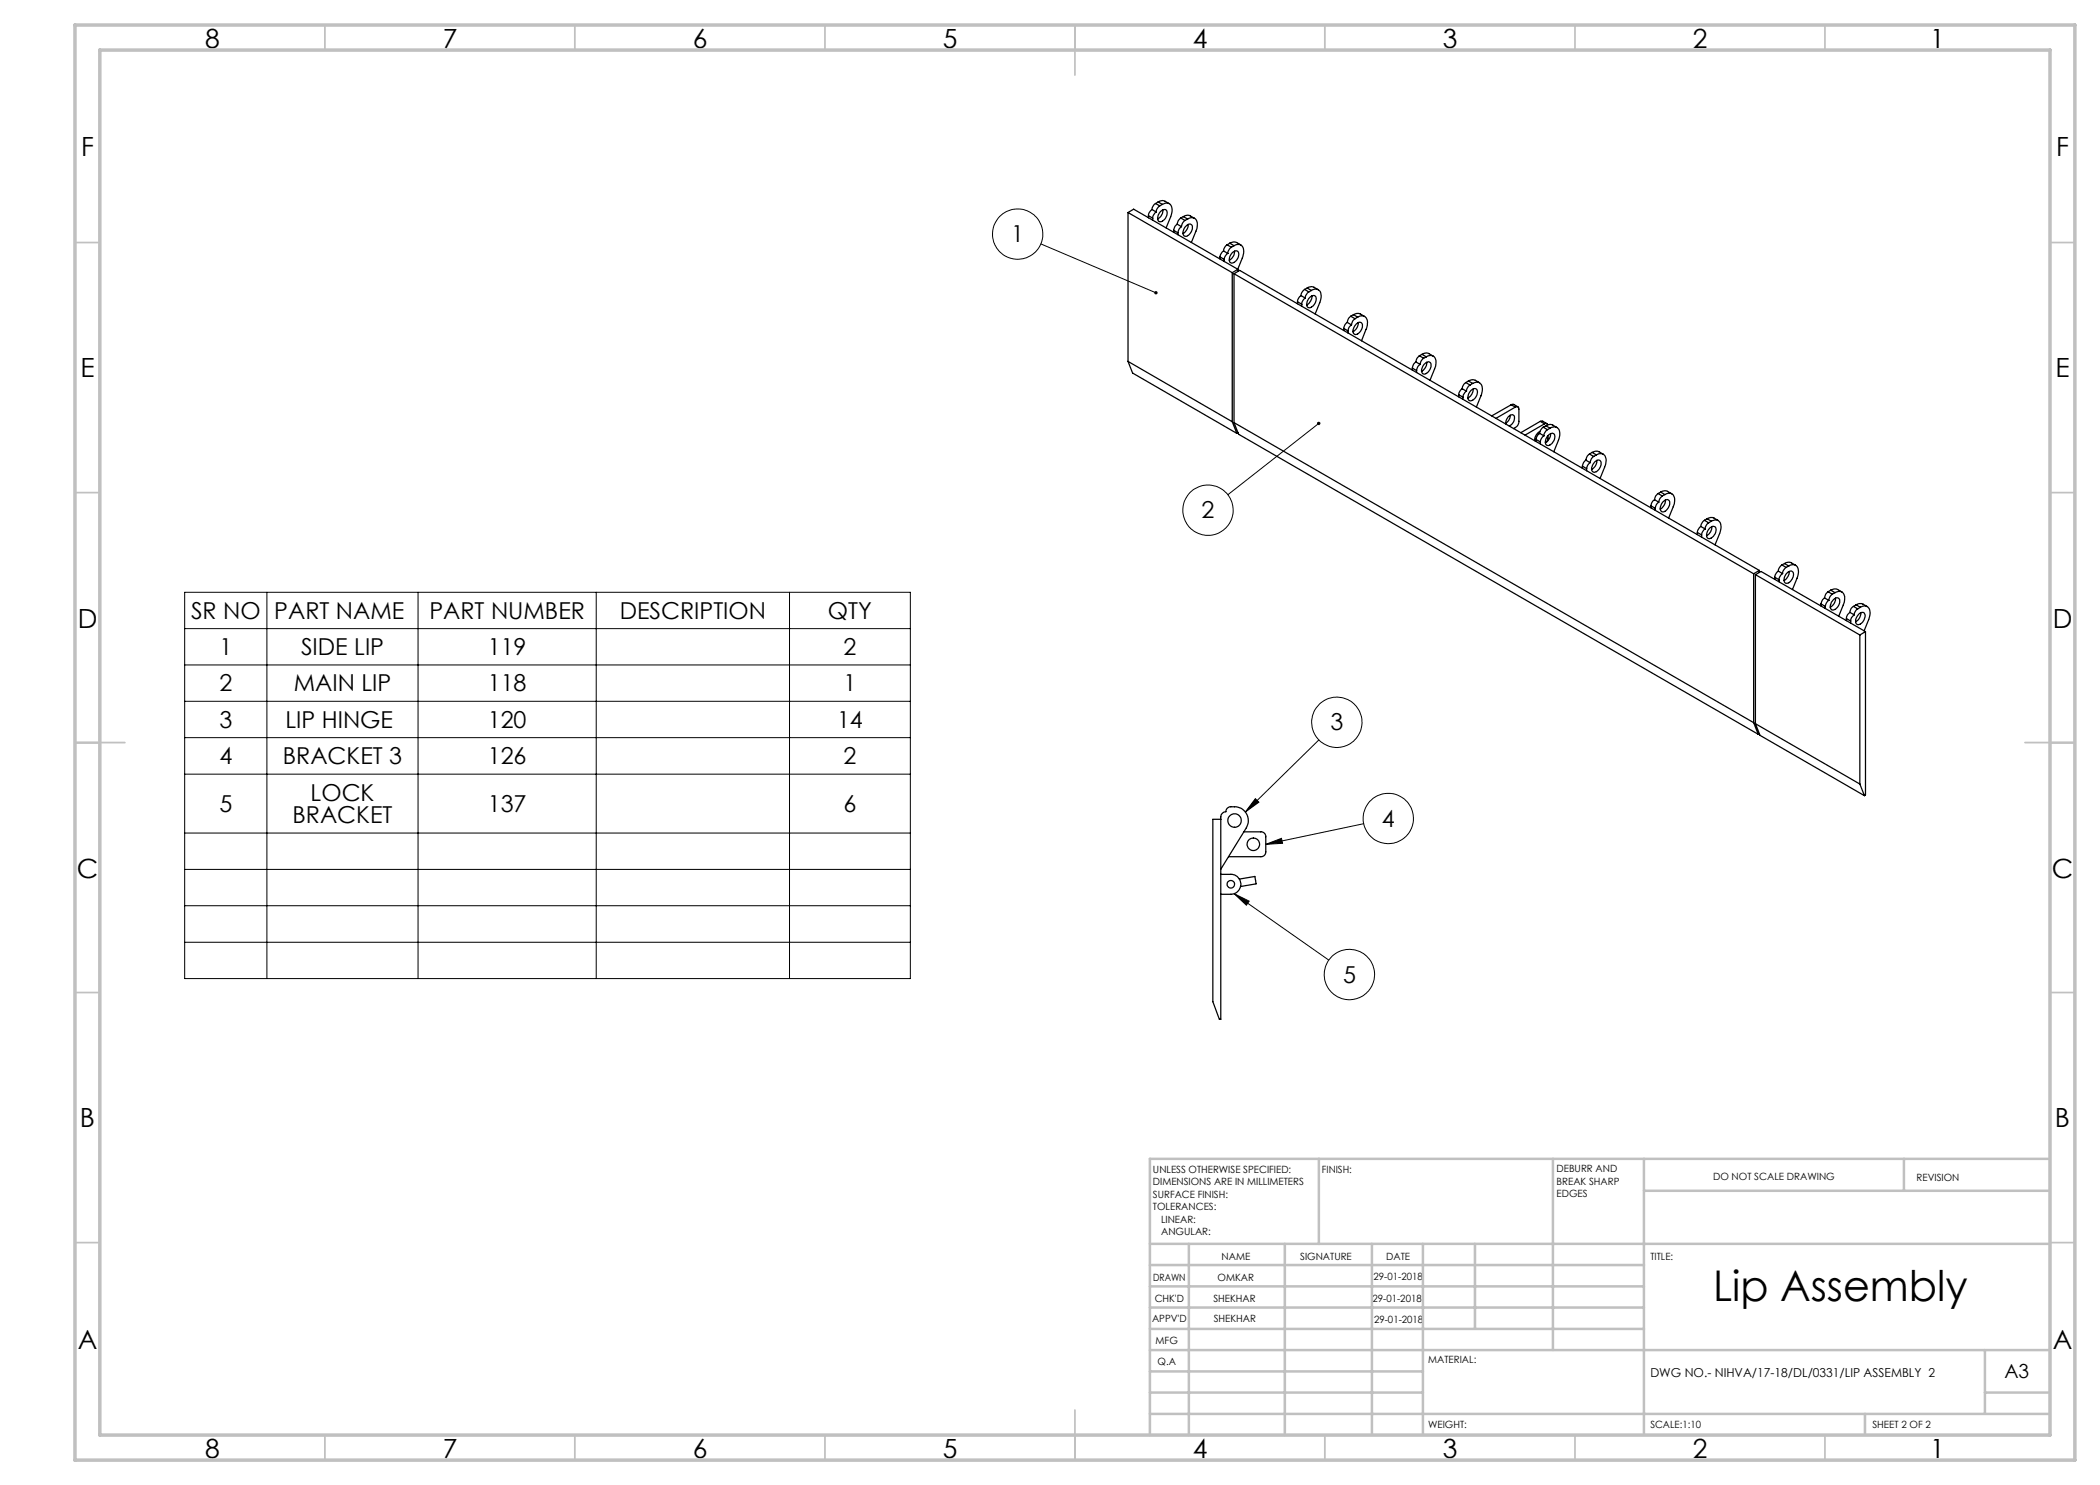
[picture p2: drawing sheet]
<svg xmlns="http://www.w3.org/2000/svg" width="420mm" height="297mm" viewBox="0 0 420 297" stroke-linecap="round" stroke-linejoin="round" font-family="sans-serif">
<g fill="none" stroke="#000" stroke-width=".2">
<path d="M208.2 48.8l23 9.8M263.7 84.7l-18.1 14.3M36.9 118.5h145.2v77.2h-145.2zM53.4 118.5v77.2M83.6 118.5v77.2M119.2 118.5v77.2M157.9 118.5v77.2M36.9 125.7h145.2M36.9 133h145.2M36.9 140.3h145.2M36.9 147.5h145.2M36.9 154.8h145.2"/>
<path d="M251.1 159.7l.7 .7-2.7 2zM263.8 148l-14.7 14.4M36.9 166.6h145.2M36.9 173.9h145.2M246.8 178.7l3 1.5-.5 .8zM246.8 178.7l18.9 13.3M253.2 168.9l3.1-1.2 .2 1zM272.7 164.7l-19.5 4.2M36.9 181.1h145.2M36.9 188.5h145.2"/>
<circle cx="203.5" cy="46.8" r="5"/>
<circle cx="241.6" cy="102" r="5"/>
<circle cx="267.4" cy="144.5" r="5"/>
<circle cx="277.7" cy="163.7" r="5"/>
<circle cx="269.9" cy="194.9" r="5"/>
</g>
<g fill="none" stroke="#c0c0c0" stroke-width=".35">
<path d="M65 5v5M115 5v5M165 5v5M215 5v10M265 5v5M315 5v5M365 5v5M15 48.5h5M410 48.5h5M15 98.5h5M410 98.5h5M15 148.5h10"/>
<path d="M405 148.5h10M15 198.5h5M410 198.5h5M15 248.5h5M410 248.5h5M65 287v5M115 287v5M165 287v5M215 282v10M265 287v5M315 287v5M365 287v5"/>
</g>
<g fill="none" stroke="#c0c0c0" stroke-width=".5">
<path d="M263.8 231.8v17M310.6 231.8v38.2M328.8 231.8v55.2M328.8 238.2h81.2M380.8 231.8v6.4M410 231.8h-180v55.2M230 248.8h180M230 257.3h98.8M230 253h98.8M237.8 248.8v38.2M257 248.8v38.2M274.4 248.8v38.2"/>
<path d="M284.6 248.8v38.2M295 248.8v17M230 265.8h98.8M230 261.5h98.8M230 278.5h54.6M230 274.3h54.6M230 270h180M397 278.5h13M397 270v12.8M230 282.8h180M373 282.8v4.2"/>
</g>
<path d="M15 5h400v287h-400zM20 10h390v277h-390z" fill="none" stroke="#c0c0c0" stroke-width=".7"/>
<path d="M251.1 159.7l.7 .7-2.7 2zM253.2 168.9l3.1-1.2 .2 1zM246.8 178.7l3 1.5-.5 .8zM231 58.3a.34 .34 0 0 0 0 .5 .34 .34 0 0 0 .5-.1l-.3-.1 .3 .1a.34 .34 0 0 0-.1-.4 .34 .34 0 0 0-.4 0zM263.4 84.5a.34 .34 0 0 0 .3 .5 .34 .34 0 0 0 .3-.5l-.3 .2 .3-.2a.36 .36 0 0 0-.6 0z" fill="#000"/>
<g fill="none" stroke="#000" stroke-width=".25">
<path d="M225.6 42.5l20.9 12M225.6 42.5l1.1-.7 20.9 12.1M225.6 42.5v29.8M229.7 43.1l.8 .5M229.7 43.1v.5M230.4 41.9a1.6 1.6 0 0 0-.7 1.2M230.4 41.9l.8 .5M230.5 43.6v.4M231.1 40.7a1.62 1.62 0 0 0-.7 1.2M231.1 40.7l.9 .5M231.2 42.4a1.6 1.6 0 0 0-.7 1.2M231.6 40.4l.9-.3 1.4 .6"/>
<path d="M231.6 40.4l.9 .5M231.6 40.4l-.5 .3M232 41.2a1.6 1.6 0 0 0-.8 1.2M232.2 42.3a.69 .69 0 0 1 .9-.4 .69 .69 0 0 1 .3 1 1.35 1.35 0 0 1-1.7 1.3 1.73 1.73 0 0 1 .5-1.9zM232.5 40.9a1.21 1.21 0 0 1 1.5-.1 1.21 1.21 0 0 1 .4 1.4l-.3 1.2-.9 2.2M232.5 40.9l-.5 .3M232.6 42a2.03 2.03 0 0 1-1.1 1.8M234.7 46.1l.9 .5M234.7 46.1v.4M235.4 44.8a1.6 1.6 0 0 0-.7 1.3M235.4 44.8l.9 .5M235.6 46.6v.4"/>
<path d="M236.1 43.6a1.6 1.6 0 0 0-.7 1.2M236.1 43.6l.9 .5M236.3 45.3a1.6 1.6 0 0 0-.7 1.3M236.7 43.3l.9-.3 .3 .1 1 .6M236.7 43.3l.8 .5M236.7 43.3l-.6 .3M237 44.1a1.6 1.6 0 0 0-.7 1.2M237.1 45.3a.79 .79 0 0 1 .6-.5 .79 .79 0 0 1 .8 .4 1.87 1.87 0 0 1-1.4 2.1 .85 .85 0 0 1-.4-1.4zM237.5 43.8a1.2 1.2 0 0 1 1.5-.1 1.2 1.2 0 0 1 .5 1.4l-.1 .6-1.1 2.8M237.5 43.8l-.5 .3M237.6 44.9a2.03 2.03 0 0 1-1 1.8M244 51.4l.9 .5"/>
<path d="M244 51.4v.4M244.7 50.2a1.62 1.62 0 0 0-.7 1.2M244.7 50.2l.9 .5M244.9 51.9v.4M245.4 49a1.6 1.6 0 0 0-.7 1.2M245.4 49l.9 .5M245.6 50.7a1.47 1.47 0 0 0-.7 1.2M246 48.6l1-.2 1.2 .6M246 48.6l.8 .5M246 48.6l-.6 .4M246.3 49.5a1.6 1.6 0 0 0-.7 1.2M246.5 54.5v29.8"/>
<path d="M246.5 50.5a.73 .73 0 0 1 1-.2 .73 .73 0 0 1 .2 1 1.39 1.39 0 0 1-1.6 1.2 1.55 1.55 0 0 1 .4-2zM246.8 49.1a1.22 1.22 0 0 1 1.5 0 1.22 1.22 0 0 1 .4 1.3l-.1 .9-1.1 2.6M246.8 49.1l-.5 .4M246.8 54.7l103.9 60.1M246.8 54.7l1.1-.6 104 60M246.8 54.7v29.8M246.9 50.2v.1a2.03 2.03 0 0 1-1 1.8M247.6 53.9l-1.1 .6M247.6 53.9v.4M260.2 59.1a1.6 1.6 0 0 0-.7 1.3M260.2 59.1l.9 .5M260.9 57.9a1.6 1.6 0 0 0-.7 1.2"/>
<path d="M260.9 57.9l.9 .5M261.1 59.6a1.6 1.6 0 0 0-.8 1.3M261.4 57.6l.9-.3 .4 .1 1 .6M261.4 57.6l.9 .5M261.4 57.6l-.5 .3M261.8 58.4a1.6 1.6 0 0 0-.7 1.2M261.8 59.6a.76 .76 0 0 1 .7-.5 .76 .76 0 0 1 .7 .4 1.71 1.71 0 0 1-1.5 2 1.28 1.28 0 0 1 .1-1.9zM262.3 58.1a1.21 1.21 0 0 1 1.4-.1 1.21 1.21 0 0 1 .5 1.4l-.1 .9-1.1 2.5M262.3 58.1l-.5 .3M262.4 59.2a2.03 2.03 0 0 1-1.1 1.8M225.6 72.3l20.9 12M225.6 72.3l.9 2.3 20.9 12.1"/>
<path d="M259.5 60.4l.8 .5M259.5 60.4v.3M260.3 60.9v.3M268.7 65.7l.9 .5M268.7 65.7v.4M269.5 64.5a1.62 1.62 0 0 0-.8 1.2M269.5 64.5l.8 .5M269.6 66.2v.4M270.2 63.2a1.6 1.6 0 0 0-.7 1.3M270.2 63.2l.8 .5M270.3 65a1.47 1.47 0 0 0-.7 1.2M270.7 62.9l1.1-.2 1.1 .6"/>
<path d="M270.7 62.9l.8 .5M270.7 62.9l-.5 .3M271 63.7a1.6 1.6 0 0 0-.7 1.3M271.3 64.8a.69 .69 0 0 1 .9-.3 .69 .69 0 0 1 .3 .9 1.69 1.69 0 0 1-1.5 1.5 1.21 1.21 0 0 1 .1-1.9zM271.5 63.4a1.21 1.21 0 0 1 1.5-.1 1.21 1.21 0 0 1 .5 1.4l-.2 .9-1 2.6M271.5 63.4l-.5 .3M271.6 64.5v.1a2.09 2.09 0 0 1-1 1.8M282.5 73.6l.8 .5M282.5 73.6v.4M283.2 72.4a1.6 1.6 0 0 0-.7 1.2M283.2 72.4l.8 .5M283.3 74.1v.4"/>
<path d="M283.9 71.2a1.6 1.6 0 0 0-.7 1.2M283.9 71.2l.8 .4M284 72.9a1.6 1.6 0 0 0-.7 1.2M284.4 70.9l.9-.3 .4 .1 .9 .5M284.4 70.9l.9 .5M284.4 70.9l-.5 .3M284.7 71.6a1.6 1.6 0 0 0-.7 1.3M284.8 72.9a.79 .79 0 0 1 .7-.5 .79 .79 0 0 1 .7 .4 1.87 1.87 0 0 1-1.4 2 .85 .85 0 0 1-.3-1.4zM285.3 71.4a1.21 1.21 0 0 1 1.4-.1 1.21 1.21 0 0 1 .5 1.4l-.1 .5-1.1 2.9M285.3 71.4l-.6 .2M285.4 72.5a2.03 2.03 0 0 1-1.1 1.8M291.7 78.9l.9 .5"/>
<path d="M291.7 78.9v.5M292.5 77.7a1.62 1.62 0 0 0-.8 1.2M292.5 77.7l.8 .5M292.6 79.4v.5M293.2 76.5a1.6 1.6 0 0 0-.7 1.2M293.2 76.5l.8 .5M293.3 78.2a1.62 1.62 0 0 0-.7 1.2M293.7 76.2l1-.3 1.2 .6M293.7 76.2l.8 .5M293.7 76.2l-.5 .3M294 77a1.6 1.6 0 0 0-.7 1.2M294.2 78.1a.73 .73 0 0 1 1.1-.3 .73 .73 0 0 1 .1 1.1 1.39 1.39 0 0 1-1.6 1.2 1.55 1.55 0 0 1 .4-2z"/>
<path d="M294.5 76.7a1.22 1.22 0 0 1 1.5-.1 1.22 1.22 0 0 1 .5 1.4l-.2 .9-1 2.5M294.5 76.7l-.5 .3M294.6 77.8v.2a2.28 2.28 0 0 1-1 1.6M246.5 84.3l.9 2.4M246.8 84.5l.9 2.4 103.9 60M246.8 84.5l103.9 60M247.6 86.5l-.2 .2M301.2 84.8a1.64 1.64 0 0 1 1.4-1.8 1.3 1.3 0 0 1-.3 1.9l-.5 .3M302 83v.2a1.74 1.74 0 0 1-.9 1.4M302.2 81l.4-.1 1 .5M302.2 81l.9 .4M302.2 81l-3.9 2.2"/>
<path d="M303.1 81.4a.43 .43 0 0 1 .5 0 .43 .43 0 0 1 .2 .4v2.5a1.53 1.53 0 0 1-1.1 1.4M303.1 81.4l-3.9 2.3M307.2 87.8l-.2 .2M307.2 87.9l.9 .5M307.2 87.9v.4M307.9 86.4l-.1 .3M307.9 86.7a1.6 1.6 0 0 0-.7 1.2M307.9 86.7l.9 .5M308 86.3v.1a1.82 1.82 0 0 0-1 1.8M308 84.3l.5-.1 .9 .5M308 84.3l.9 .5M308 84.3l-3.8 2.2"/>
<path d="M308.1 88.4v.4M308.6 85.4a1.6 1.6 0 0 0-.7 1.3M308.6 85.4l.9 .5M308.8 87.2a1.6 1.6 0 0 0-.7 1.2M308.9 84.8l.4-.1 .3 .3M308.9 84.8l-3.9 2.2M309.2 85.2l.9-.3h.3l1 .6M309.2 85.2l.8 .5M309.2 85.2l-.6 .2M309.5 85.9a1.6 1.6 0 0 0-.7 1.3M309.6 87.2a.76 .76 0 0 1 .6-.5 .76 .76 0 0 1 .7 .4 1.89 1.89 0 0 1-1.3 2 1.06 1.06 0 0 1-.2-1.8zM309.6 87.1l-.2 1.2"/>
<path d="M310 85.7a1.22 1.22 0 0 1 1.5-.1 1.22 1.22 0 0 1 .5 1.4l-.2 .8-1 2.5M310 85.7l-.5 .2M310.1 86.7v.2a2.28 2.28 0 0 1-1 1.6M316.5 93.2l.8 .5M316.5 93.2v.5M317.2 92a1.62 1.62 0 0 0-.7 1.2M317.2 92l.8 .5M317.3 93.7v.5M317.9 90.8a1.6 1.6 0 0 0-.7 1.2M317.9 90.8l.8 .5M318 92.5a1.62 1.62 0 0 0-.7 1.2M318.4 90.5l1.1-.3 1.1 .6"/>
<path d="M318.4 90.5l.9 .5M318.4 90.5l-.5 .3M318.7 91.3a1.6 1.6 0 0 0-.7 1.2M319 92.4a.69 .69 0 0 1 .9-.4 .69 .69 0 0 1 .3 1 1.69 1.69 0 0 1-1.5 1.4 1.21 1.21 0 0 1 .1-1.9zM319.3 91a1.21 1.21 0 0 1 1.4-.1 1.21 1.21 0 0 1 .5 1.4l-.2 .9-1 2.5M319.3 91l-.6 .3M319.4 92.1a2.09 2.09 0 0 1-1.1 1.8M330.9 99.9a1.6 1.6 0 0 0-.7 1.3M330.9 99.9l.9 .5M331.6 98.7a1.6 1.6 0 0 0-.7 1.2M331.6 98.7l.9 .5M332.1 98.4l.9-.3 .4 .1 1 .6"/>
<path d="M332.1 98.4l.9 .5M332.1 98.4l-.5 .3M332.5 99.2a1.6 1.6 0 0 0-.7 1.2M333 98.9a1.21 1.21 0 0 1 1.5-.1 1.21 1.21 0 0 1 .4 1.4v.6l-1.2 2.8M333 98.9l-.5 .3M330.2 101.2l.8 .5M330.2 101.2v.4M331 101.7v.4M331.8 100.4a1.6 1.6 0 0 0-.8 1.3M332.5 100.4a.79 .79 0 0 1 .7-.5 .79 .79 0 0 1 .7 .4 1.83 1.83 0 0 1-1.5 2.1 1.06 1.06 0 0 1-.1-1.6zM333.1 100a2.03 2.03 0 0 1-1.1 1.8M339.5 106.5l.8 .5"/>
<path d="M339.5 106.5v.4M340.2 105.3a1.62 1.62 0 0 0-.7 1.2M340.2 105.3l.8 .5M340.3 107v.4M340.9 104.1a1.6 1.6 0 0 0-.7 1.2M340.9 104.1l.8 .5M341 105.8a1.62 1.62 0 0 0-.7 1.2M341.4 103.7l1.1-.2 1.1 .6M341.4 103.7l.9 .5M341.4 103.7l-.5 .4M341.7 104.6a1.6 1.6 0 0 0-.7 1.2M341.9 105.6a.73 .73 0 0 1 1.1-.2 .73 .73 0 0 1 .1 1 1.47 1.47 0 0 1-1.5 1.3 1.59 1.59 0 0 1 .3-2.1z"/>
<path d="M342.3 104.2a1.22 1.22 0 0 1 1.4 0 1.22 1.22 0 0 1 .5 1.3l-.2 .9-1 2.6M342.3 104.2l-.6 .4M342.4 105.3v.2a2.28 2.28 0 0 1-1.1 1.7M350.7 114.8v29.7M351.1 114.9l20.9 12.1M351.1 114.9l1.1-.6 20.9 12M351.1 114.9v29.8M351.9 114.1v.4M351.9 114.1l-1.2 .7M355 115.5l.8 .5M355 115.5v.3M355.7 114.2a1.6 1.6 0 0 0-.7 1.3"/>
<path d="M355.7 114.2l.8 .5M355.8 116v.3M356.4 113a1.6 1.6 0 0 0-.7 1.2M356.4 113l.8 .5M356.5 114.7a1.6 1.6 0 0 0-.7 1.3M356.9 112.7l.9-.3 .4 .1 .9 .6M356.9 112.7l.9 .5M356.9 112.7l-.5 .3M357.2 113.5a1.6 1.6 0 0 0-.7 1.2M357.6 114.4a.66 .66 0 0 1 .9-.1 .66 .66 0 0 1 .2 .9l-.1 .2a1.39 1.39 0 0 1-1.6 1.2 1.6 1.6 0 0 1 .6-2.2zM357.8 113.2a1.22 1.22 0 0 1 1.4-.1 1.22 1.22 0 0 1 .5 1.4l-.2 .9-1 2.5M357.8 113.2l-.6 .3"/>
<path d="M357.9 114.3v.2a2.28 2.28 0 0 1-1.1 1.6M364.9 119.6a1.62 1.62 0 0 0-.7 1.2M364.9 119.6l.9 .5M365.6 118.4a1.6 1.6 0 0 0-.7 1.2M365.6 118.4l.9 .4M366.1 118l1.1-.2 1.2 .6M366.1 118l.9 .5M366.1 118l-.5 .4M366.5 118.8a1.6 1.6 0 0 0-.7 1.3M366.7 119.9a.69 .69 0 0 1 .9-.3 .69 .69 0 0 1 .3 .9 1.6 1.6 0 0 1-1.6 1.5 1.55 1.55 0 0 1 .4-2.1zM367 118.5a1.21 1.21 0 0 1 1.5-.1 1.21 1.21 0 0 1 .4 1.4l-.1 .9-1.1 2.6M367 118.5l-.5 .3"/>
<path d="M367.1 119.6v.1a2.03 2.03 0 0 1-1.1 1.8M364.2 120.8l.9 .5M364.2 120.8v.4M365.1 121.3v.4M365.8 120.1a1.62 1.62 0 0 0-.7 1.2M369.3 123.7l.8 .5M369.3 123.7v.4M370 122.5a1.38 1.38 0 0 0-.7 1.2M370 122.5l.8 .5M370.1 124.2v.4M370.7 121.3a1.38 1.38 0 0 0-.7 1.2M370.7 121.3l.8 .5"/>
<path d="M370.8 123a1.38 1.38 0 0 0-.7 1.2M371.2 121l.5-.2 .6-.1 1.2 .6M371.2 121l.9 .5M371.2 121l-.5 .3M371.5 121.8a1.62 1.62 0 0 0-.7 1.2M371.8 122.8a.72 .72 0 0 1 1-.2 .72 .72 0 0 1 .1 1 1.34 1.34 0 0 1-1.5 1.2 1.45 1.45 0 0 1 .4-2zM372 127v29.8M372.1 121.5a1.22 1.22 0 0 1 1.4-.1 1.22 1.22 0 0 1 .5 1.4l-.3 1.1-.9 2.3M372.1 121.5l-.6 .3M372.2 122.6a2.03 2.03 0 0 1-1.1 1.8M373.1 126.3l-1.1 .7M373.1 126.3v32.7l-.2 .1"/>
<path d="M350.7 144.5l.9 2.4M351.1 144.7l20.9 12.1M351.1 144.7l.9 2.4 20.9 12M351.9 146.7l-.3 .2M372 156.8l.9 2.3M244.2 174.9h2a1.99 1.99 0 0 1 2 2 1.99 1.99 0 0 1-2 2h-2M244.2 163.9h-1.6v36.4l1.3 3.6h.3v-40.5a1.09 1.09 0 0 1 1-1.1 .96 .96 0 0 1 1-.9 2.85 2.85 0 0 1 2.9 1 2.85 2.85 0 0 1 .2 3.2l-5.1 8.2M247.9 175.8l3.1-.5 .1 .9 .1 .6-3.1 .5M248.8 166.4h3.4a.96 .96 0 0 1 1 1v3a.96 .96 0 0 1-1 .9h-6.5"/>
<circle cx="246.2" cy="176.9" r=".75"/>
<circle cx="246.9" cy="164.1" r="1.35"/>
<circle cx="250.7" cy="168.9" r="1.25"/>
</g>
<text font-size="8.5" x="342.6" y="260.3">Lip Assembly</text>
<g font-size="5.3">
<text x="41" y="9.5">8</text>
<text x="88.5" y="9.5">7</text>
<text x="138.5" y="9.5">6</text>
<text x="188.5" y="9.5">5</text>
<text x="238.5" y="9.5">4</text>
<text x="288.5" y="9.5">3</text>
<text x="338.5" y="9.5">2</text>
<text x="386" y="9.5">1</text>
<text x="16.2" y="31.3">F</text>
<text x="411.2" y="31.3">F</text>
<text x="16.1" y="75.5">E</text>
<text x="411.1" y="75.5">E</text>
<text x="15.5" y="125.5">D</text>
<text x="410.5" y="125.5">D</text>
<text x="15.4" y="175.5">C</text>
<text x="410.4" y="175.5">C</text>
<text x="16" y="225.5">B</text>
<text x="411" y="225.5">B</text>
<text x="15.5" y="269.8">A</text>
<text x="410.5" y="269.8">A</text>
<text x="41" y="291.5">8</text>
<text x="88.5" y="291.5">7</text>
<text x="138.5" y="291.5">6</text>
<text x="188.5" y="291.5">5</text>
<text x="238.5" y="291.5">4</text>
<text x="288.5" y="291.5">3</text>
<text x="338.5" y="291.5">2</text>
<text x="386" y="291.5">1</text>
</g>
<g font-size="4.7">
<text x="202.3" y="48.4">1</text>
<text x="240.3" y="103.7">2</text>
<text x="38.2" y="123.7">SR NO</text>
<text x="54.9" y="123.7">PART NAME</text>
<text x="85.9" y="123.7">PART NUMBER</text>
<text x="123.9" y="123.7">DESCRIPTION</text>
<text x="165.6" y="123.7">QTY</text>
<text x="43.9" y="131">1</text>
<text x="60.2" y="131">SIDE LIP</text>
<text x="97.6" y="131">119</text>
<text x="168.7" y="131">2</text>
<text x="43.9" y="138.3">2</text>
<text x="58.8" y="138.3">MAIN LIP</text>
<text x="97.6" y="138.3">118</text>
<text x="168.7" y="138.3">1</text>
<text x="43.9" y="145.6">3</text>
<text x="57.1" y="145.6">LIP HINGE</text>
<text x="97.6" y="145.6">120</text>
<text x="167.4" y="145.6">14</text>
<text x="266.1" y="146.1">3</text>
<text x="43.9" y="152.8">4</text>
<text x="56.6" y="152.8">BRACKET 3</text>
<text x="97.6" y="152.8">126</text>
<text x="168.7" y="152.8">2</text>
<text x="62.1" y="160.1">LOCK</text>
<text x="43.9" y="162.4">5</text>
<text x="58.5" y="164.7">BRACKET</text>
<text x="97.6" y="162.4">137</text>
<text x="168.7" y="162.4">6</text>
<text x="276.4" y="165.3">4</text>
<text x="268.6" y="196.5">5</text>
</g>
<text font-size="3.9" x="400.9" y="275.5">A3</text>
<text font-size="2.5" x="330.1" y="275.5">DWG NO.- NIHVA/17-18/DL/0331/LIP ASSEMBLY 2</text>
<g font-size="2">
<text x="230.6" y="234.6">UNLESS OTHERWISE SPECIFIED:</text>
<text x="230.6" y="237.1">DIMENSIONS ARE IN MILLIMETERS</text>
<text x="230.6" y="239.6">SURFACE FINISH:</text>
<text x="264.4" y="234.6">FINISH:</text>
<text x="311.3" y="234.5">DEBURR AND</text>
<text x="311.3" y="237">BREAK SHARP</text>
<text x="311.3" y="239.5">EDGES</text>
<text x="342.6" y="236">DO NOT SCALE DRAWING</text>
<text x="383.3" y="236.2">REVISION</text>
<text x="230.6" y="242.1">TOLERANCES:</text>
<text x="232.2" y="244.6">LINEAR:</text>
<text x="232.2" y="247.1">ANGULAR:</text>
<text x="244.3" y="252">NAME</text>
<text x="260" y="251.9">SIGNATURE</text>
<text x="277.2" y="251.9">DATE</text>
<text x="330.1" y="251.9">TITLE:</text>
<text x="230.6" y="256.1">DRAWN</text>
<text x="243.5" y="256.1">OMKAR</text>
<text x="274.7" y="255.9">29-01-2018</text>
<text x="230.9" y="260.3">CHK'D</text>
<text x="242.7" y="260.3">SHEKHAR</text>
<text x="274.5" y="260.3">29-01-2018</text>
<text x="230.4" y="264.4">APPV'D</text>
<text x="231.1" y="268.8">MFG</text>
<text x="242.8" y="264.4">SHEKHAR</text>
<text x="274.8" y="264.6">29-01-2018</text>
<text x="231.5" y="273">Q.A</text>
<text x="285.6" y="272.5">MATERIAL:</text>
<text x="285.6" y="285.5">WEIGHT:</text>
<text x="330.1" y="285.6">SCALE:1:10</text>
<text x="374.5" y="285.6">SHEET 2 OF 2</text>
</g>
</svg>
